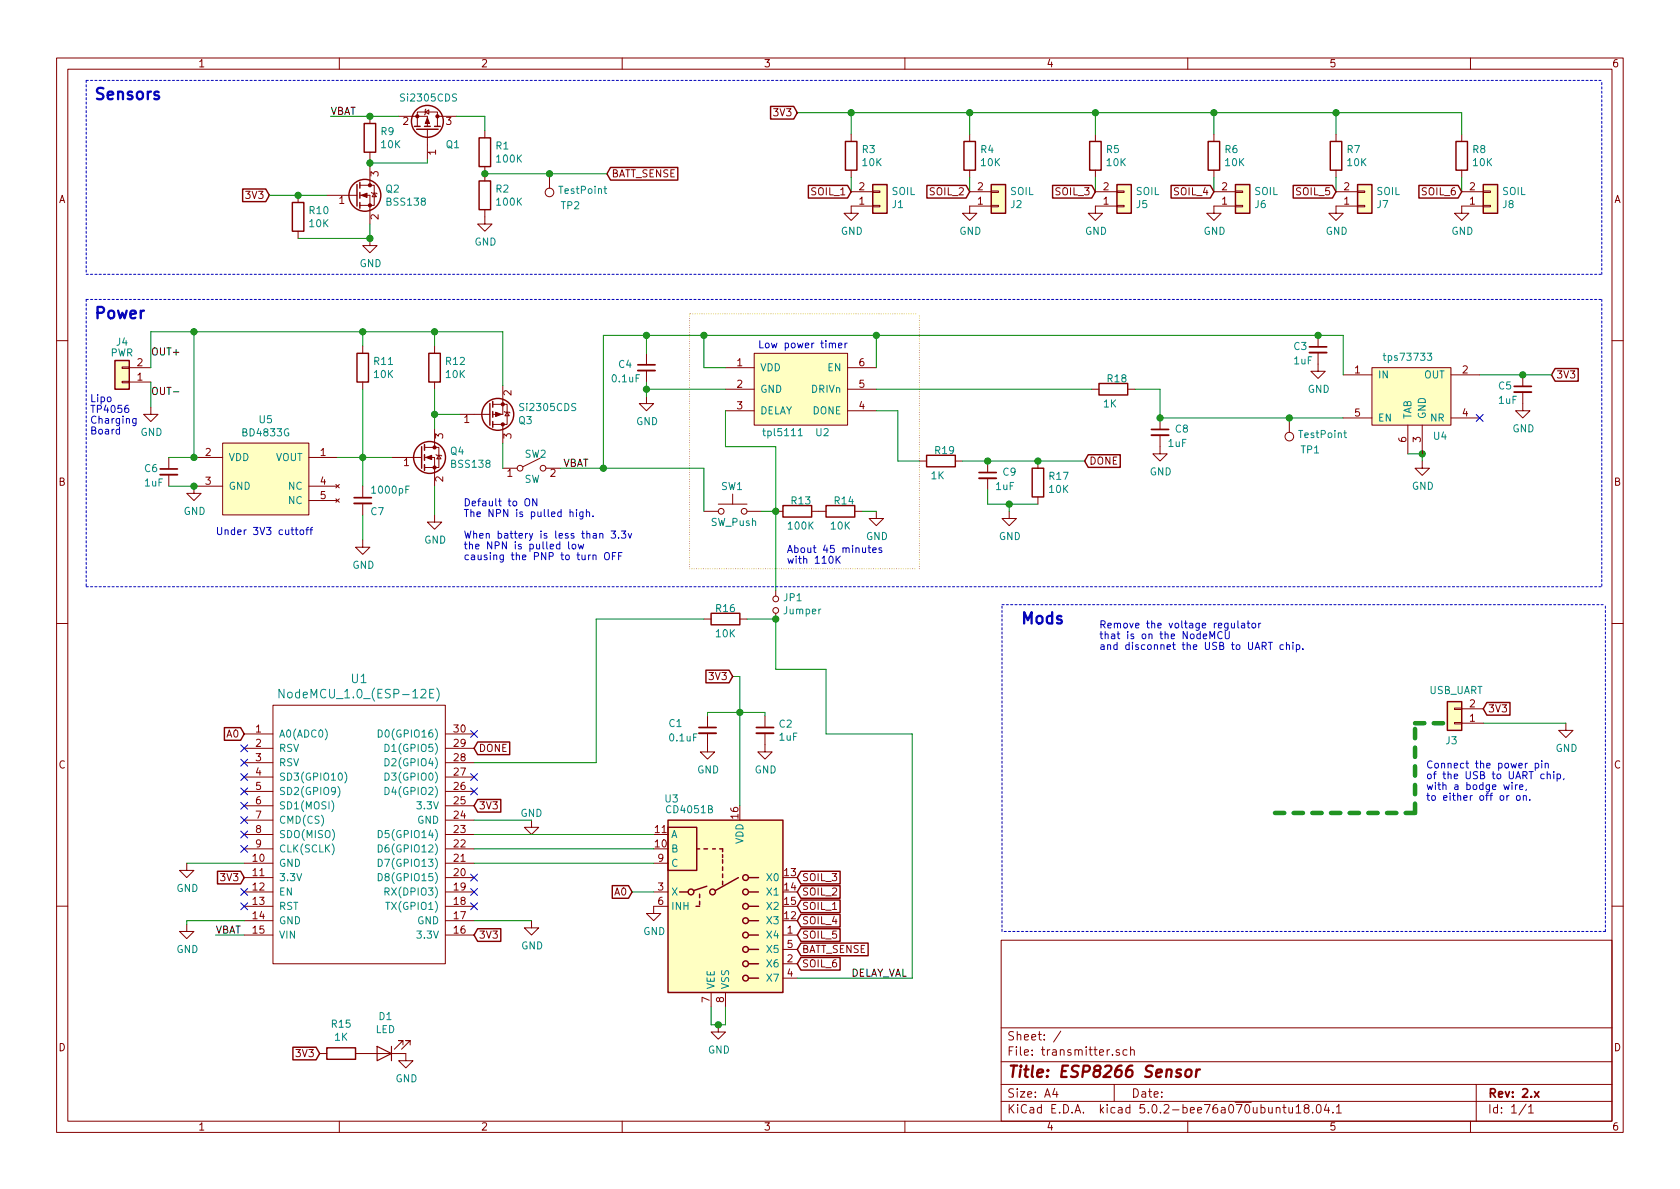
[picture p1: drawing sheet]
<svg xmlns="http://www.w3.org/2000/svg" width="297mm" height="210mm" viewBox="0 0 297 210" stroke-linecap="round" stroke-linejoin="round" font-family="sans-serif">
<g fill="none" stroke="#840000" stroke-width=".18">
<path d="M10 10.3h277v189.9h-277zM12 12.2h273v186.1h-273zM60 10.3v1.9M75.2 19.8l.6-.4v.8zM75.3 19.3l-.1 .1v.8l-.1 .1M110 10.3v1.9M160 10.3v1.9M210 10.3v1.9M260 10.3v1.9M52.7 34.5v1.3M57.8 34.5h5.3M63.6 34.5h1.8v5.1"/>
<path d="M63.6 32.8h1.8M65.4 32.8h.8v3.5h-2.6M65.4 20.6v1.2M65.4 26.9v1.3M65.4 29.5v3.3M65.7 34l.1 .2h.7l.2 .1M66.2 34.2l.3 .6h-.7zM70.5 20.6h5.1v1.7M75.6 22.9v5.3M77.3 20.6v-.8h-3.5v2.5M77.3 20.6v1.7M77.3 20.6h3.3"/>
<path d="M85.7 37.1v2.5h1.3l-1.3 1.3-1.2-1.3h1.2M85.7 23.1v1.3M85.7 29.5v2.5M97.2 30.7v2.6M150.5 23.7v1.3M150.5 30.1v1.3M150.5 33.9h3.8M154.3 33.8h1.3v.2h-1.3zM154.3 36.3h1.3v.3h-1.3zM154.3 36.4h-3.8v1.3h1.3l-1.3 1.3-1.3-1.3h1.3M171.4 33.9h3.9M171.4 23.7v1.3"/>
<path d="M171.4 30.1v1.3M175.3 33.8h1.2v.2h-1.2zM175.3 36.3h1.2v.3h-1.2zM175.3 36.4h-3.9v1.3h1.3l-1.3 1.3-1.2-1.3h1.2M193.7 33.9h3.8M193.7 23.7v1.3M193.7 30.1v1.3M197.5 33.8h1.3v.2h-1.3zM197.5 36.3h1.3v.3h-1.3zM197.5 36.4h-3.8v1.3h1.2l-1.2 1.3-1.3-1.3h1.3M214.6 33.9h3.8M214.6 23.7v1.3"/>
<path d="M214.6 30.1v1.3M218.4 33.8h1.3v.2h-1.3zM218.4 36.3h1.3v.3h-1.3zM218.4 36.4h-3.8v1.3h1.3l-1.3 1.3-1.2-1.3h1.2M236.2 33.9h3.8M236.2 23.7v1.3M236.2 30.1v1.3M240 33.8h1.3v.2h-1.3zM240 36.3h1.3v.3h-1.3zM240 36.4h-3.8v1.3h1.3l-1.3 1.3-1.3-1.3h1.3M258.4 33.9h3.9M258.4 23.7v1.3"/>
<path d="M258.4 30.1v1.3M262.3 33.8h1.2v.2h-1.2zM262.3 36.3h1.2v.3h-1.2zM262.3 36.4h-3.9v1.3h1.3l-1.3 1.3-1.2-1.3h1.2M52.7 40.9v1.3M65.4 42.2v1.2h1.3l-1.3 1.3-1.3-1.3h1.3M233 59.3v2M10 60.2h2M21.6 64.9h1.3v.2h-1.3zM21.6 67.4h1.3v.3h-1.3zM22.9 67.6h3.8M22.9 65h3.8"/>
<path d="M26.7 72v1.3h1.2l-1.2 1.2-1.3-1.2h1.3M39.4 78.4h15.2v12.7h-15.2zM64.1 61.2v1.3M64.1 67.6v1.2M75.1 79.1h1.7M76.8 79.1h.8v3.6h-2.5M76.8 61.2v1.3M76.8 67.6v1.2M76.8 75.8v3.3M81.3 73.3h5.3M87.1 71.5h2.6v3.6h-.8M87.1 75.1h1.8"/>
<path d="M88.9 68.2v5.1h-1.8M88.9 75.1v3.3M89.2 72.8l.1 .1h.7l.2 .1M89.7 72.9l.3 .6h-.7zM114.3 70.1v1.3h1.3l-1.3 1.2-1.3-1.2h1.3M114.3 62.5v2M114.3 65.5v2.1M128.3 65h5M128.3 68.8h5M128.3 72.6h5M133.3 62.5h16.6v12.7h-16.6zM149.9 65h5"/>
<path d="M149.9 68.8h5M149.9 72.6h5M193 68.8h1.3M199.4 68.8h1.3M205.1 77v3.3h1.3l-1.3 1.2-1.3-1.2h1.3M205.1 73.9v2M228 73.9v2.5M233 62.4v3.3h1.3l-1.3 1.2-1.2-1.2h1.2M237.5 66.3h5.1M237.5 73.9h5.1M242.6 65h13.9v10.2h-13.9zM248.9 75.2v5.1"/>
<path d="M251.5 75.2v5.1M256.5 66.3h5.1M256.5 73.9h5.1M269.2 69.3v3.3h1.3l-1.3 1.3-1.2-1.3h1.2M269.2 66.3v2M285 60.2h2M29.8 80.9v2M29.8 83.9v2.1M34.3 80.9h5.1M39.4 86h-5.1v1.2h1.3l-1.3 1.3-1.3-1.3h1.3M54.6 80.9h5.1M54.6 86h5.1"/>
<path d="M54.6 88.5h5.1M59.4 85.7l.6 .6M59.4 88.2l.6 .6M60 85.7l-.6 .6M60 88.2l-.6 .6M64.1 95.5v1.3h1.3l-1.3 1.2-1.2-1.2h1.2M64.1 86v2M64.1 89v2.1M69.2 80.9h5.3M75.1 80.9h1.7v5.1M76.8 91.1v1.2h1.3l-1.3 1.3-1.2-1.3h1.2M77.1 80.4l.1 .1h.8l.1 .1"/>
<path d="M77.6 80.5l.4 .6h-.8zM88.9 82.8h2.5M95.5 81l-3 1.5M96.5 82.8h2.6M124.5 90.4h2.5M127 89.1h5.1M129.5 87.4v1.7M132.1 90.4h2.5M137.2 90.4h1.2M143.5 90.4h2.5M151.1 90.4h1.3M154.9 90.4v1.3h1.3l-1.3 1.3-1.2-1.3h1.2"/>
<path d="M162.6 81.5h1.2M168.9 81.5h1.3M174.6 81.5v2.1M174.6 84.6v2M178.4 90.4v1.3h1.3l-1.3 1.3-1.2-1.3h1.2M183.5 81.5v1.3M183.5 87.9v1.2M251.5 81.5v1.3h1.2l-1.2 1.3-1.3-1.3h1.3M10 110.3h2M124.5 109.5h1.2M130.8 109.5h1.3M137.2 104.4v1"/>
<path d="M137.2 108.5v1M285 110.3h2M43.2 129.8h5.1M43.2 132.3h5.1M43.2 134.9h5.1M43.2 137.4h5.1M43.2 139.9h5.1M48.3 124.7h30.4v45.7h-30.4zM78.7 129.8h5.1M78.7 132.3h5.1M78.7 134.9h5.1M78.7 137.4h5.1"/>
<path d="M78.7 139.9h5.1M125.1 129.7v3.3h1.3l-1.3 1.2-1.3-1.2h1.3M125.1 126.6v2M135.3 129.7v3.3h1.2l-1.2 1.2-1.3-1.2h1.3M135.3 126.6v2M257.2 125.2h1.2v.3h-1.2zM257.2 127.8h1.2v.2h-1.2zM258.4 127.9h3.9M258.4 125.3h3.9M276.9 127.9v1.3h1.2l-1.2 1.2-1.3-1.2h1.3M33 152.6v1.3h1.3l-1.3 1.3-1.3-1.3h1.3M43.2 142.5h5.1"/>
<path d="M43.2 145h5.1M43.2 147.6h5.1M43.2 150.1h5.1M43.2 152.6h5.1M43.2 155.2h5.1M43.2 157.7h5.1M78.7 142.5h5.1M78.7 145h5.1M78.7 147.6h5.1M78.7 150.1h5.1M78.7 152.6h5.1M78.7 155.2h5.1"/>
<path d="M78.7 157.7h5.1M94 145v1.3h1.2l-1.2 1.3-1.3-1.3h1.3M115.6 152.6h2.5M115.6 157.7h2.5M10 160.2h2M33 163.4v1.3h1.3l-1.3 1.3-1.3-1.3h1.3M43.2 160.3h5.1M43.2 162.8h5.1M43.2 165.3h5.1M78.7 160.3h5.1M78.7 162.8h5.1M78.7 165.3h5.1"/>
<path d="M94 162.8v1.3h1.2l-1.2 1.2-1.3-1.2h1.3M118.1 160.3h-2.5v1.2h1.2l-1.2 1.3-1.3-1.3h1.3M125.7 175.5v2.5M128.3 175.5v2.5M138.4 165.3h2.6M138.4 170.4h2.6M138.4 173h2.6M138.4 167.9h2.6M177 166.3h108v32h-108zM285 160.2h2M56.5 186.3h1.3M60 198.3v1.9"/>
<path d="M62.9 186.3h8.9v1.3h1.2l-1.2 1.2-1.3-1.2h1.3M71.2 184.8v-.8h-.7h.7l-1.5 1.5M72.5 184.8v-.8h-.7h.7l-1.5 1.5M110 198.3v1.9M127 181.2v1.3h1.3l-1.3 1.3-1.3-1.3h1.3M160 198.3v1.9M177 194.8h108M177 191.8h108M177 187.8h108M177 181.8h108M186.5 192.5l-.4 1h1M186.8 193v1"/>
<path d="M187.6 182.3l-1.3 2M197 191.8v3M197.9 185.7a.37 .37 0 0 0-.6 .1l.1 .2 .5 .2 .1 .1-.2 .3-.5-.1M199.3 185.7l-.5-.1-.2 .3 .1 .6h.6M199.9 185.7h.1a.37 .37 0 0 1 .6 .1v.8M199.9 185.1v1.5M210 198.3v1.9M226.8 195.8h.6M227 195.3v1.3l.4 .2M227.9 195.8v.9l.4 .1 .2-.1M228.5 195.8v1M229.2 195.8l.4-.5v1.5"/>
<path d="M229.2 196.8h.8M230.9 196l-.2-.2-.1-.2 .3-.3h.3l.2 .3v.2l-.7 .2a.48 .48 0 0 0 0 .7l.2 .1 .5-.1a.48 .48 0 0 0-.2-.7M232.1 196.7v.1M232.9 195.5l.3-.2a.94 .94 0 0 1 0 1.5l-.4-.3-.1-.6zM234.5 195.2l-.3 1.1h.9M234.9 195.8v1M235.7 196.7v.1M236.3 195.8l.4-.5v1.5M236.3 196.8h.9M260 198.3v1.9M261 191.8v6.5M269.8 195.2l-1.2 2"/>
<path d="M270.3 195.8l.4-.5v1.5M270.3 196.8h.8"/>
<circle cx="97.2" cy="34" r=".76"/>
<circle cx="228" cy="77.2" r=".76"/>
<circle cx="91.9" cy="82.8" r=".51"/>
<circle cx="96" cy="82.8" r=".51"/>
<circle cx="127.5" cy="90.4" r=".51"/>
<circle cx="131.6" cy="90.4" r=".51"/>
<circle cx="137.2" cy="107.9" r=".51"/>
<circle cx="137.2" cy="105.9" r=".51"/>
</g>
<path d="M112.8 64.5h3M203.6 75.9h3M231.5 61.3h3.1M267.7 68.3h3.1M28.3 82.9h3.1M62.6 88h3.1M173.1 83.6h3M123.6 128.6h3M133.7 128.6h3.1M271.3 193l.8 1M272.1 193l-.8 1" fill="none" stroke="#840000" stroke-width=".3"/>
<path d="M208.8 189.2l-.5-.1-.2 .1-.1 .3 .3 .3 .4 .1 .1 .3-.1 .1-.2 .1-.6-.1M209.8 189.3a.54 .54 0 0 1 .5-.2 .54 .54 0 0 1 .4 .4l-.1 .6a.56 .56 0 0 1-.5 .4 .56 .56 0 0 1-.6-.4zM211.6 189.1l-.2 1.3M212.2 189.1a.55 .55 0 0 0-.7 .4" fill="none" stroke="#840000" stroke-width=".41"/>
<g fill="none" stroke="#008484" stroke-width=".18">
<path d="M106.8 33.4h.5M107 32.9v1.1l.3 .2M141.1 76.1l.4-.3v1.3M141.1 77.1h.8M237.6 76.5h.5M237.8 76.1v1.1l.3 .2M252.3 62.5h.8l-.4 .4 .4 .2v.5l-.2 .1-.6-.1M50.2 121.9v1.5l-.9-1.5v1.5M57.5 128.9a1.47 1.47 0 0 1 0 1.9M59.7 139.1a1.47 1.47 0 0 1 0 1.9M61 136.5a1.47 1.47 0 0 1 0 1.9M66.9 129.1a.64 .64 0 0 1 .7 .6 .64 .64 0 0 1-.7 .6z"/>
<path d="M68.1 139.2a.64 .64 0 0 1 .7 .7 .64 .64 0 0 1-.7 .6zM68.1 136.7a.64 .64 0 0 1 .7 .6 .64 .64 0 0 1-.7 .7zM68.1 134.2a.64 .64 0 0 1 .7 .6 .64 .64 0 0 1-.7 .6zM68.1 131.6a.64 .64 0 0 1 .7 .7 .64 .64 0 0 1-.7 .6zM76.7 121.9h-.7v1.5h.7M77.2 121.7a1.78 1.78 0 0 1 0 2.3M58.6 141.6a1.47 1.47 0 0 1 0 1.9M58.7 149.2a1.47 1.47 0 0 1 0 1.9M66.9 154.5a.64 .64 0 0 1 .7 .6 .64 .64 0 0 1-.7 .6zM66.9 151.9a.64 .64 0 0 1 .7 .7 .64 .64 0 0 1-.7 .6zM66.9 149.4a.64 .64 0 0 1 .7 .6 .64 .64 0 0 1-.7 .7zM66.9 146.9a.64 .64 0 0 1 .7 .6 .64 .64 0 0 1-.7 .6z"/>
<path d="M68.1 157.7l.7-.1v-.5l-.7-.1v1.3M68.2 159.6h.7"/>
</g>
<g fill="#ffffc2" stroke="#ffffc2" stroke-width=".18">
<path d="M118.1 145h20.3v30.5h-20.3z"/>
<path d="M154.3 32.6h2.5v5.1h-2.5z"/>
<path d="M175.3 32.6h2.5v5.1h-2.5z"/>
<path d="M197.5 32.6h2.5v5.1h-2.5z"/>
<path d="M218.4 32.6h2.6v5.1h-2.6z"/>
<path d="M240 32.6h2.6v5.1h-2.6z"/>
<path d="M262.3 32.6h2.5v5.1h-2.5z"/>
<path d="M255.9 124.1h2.5v5.1h-2.5z"/>
<path d="M20.3 63.7h2.6v5.1h-2.6z"/>
<path d="M133.3 62.5h16.6v12.7h-16.6z"/>
<path d="M242.6 65h13.9v10.2h-13.9z"/>
<path d="M39.4 78.4h15.2v12.7h-15.2z"/>
</g>
<g fill="none" stroke="#840000" stroke-width=".25">
<path d="M136.2 18.8h4.1l.7 1.1-.7 1.2h-4.1zM42.9 33.4h4.1l.6 1.1-.6 1.2h-4.1zM51.7 35.8h2v5.1h-2zM63.1 32.6v3.8M63.6 32.3v1M63.6 34v1M63.6 35.8v1M64.4 21.8h2v5.1h-2zM73.3 22.3h1M73.7 22.9h3.8M75.1 22.3h1M76.8 22.3h1.1"/>
<path d="M84.7 24.4h2v5.1h-2zM84.7 32h2v5.1h-2zM107.9 29.6h11.9v2.2h-11.9l-.6-1.1zM142.9 32.8h7l.6 1.1-.6 1.1h-7zM149.5 25h2v5.1h-2zM154.3 32.6h2.5v5.1h-2.5zM163.9 32.8h6.9l.6 1.1-.6 1.1h-6.9zM170.4 25h2.1v5.1h-2.1zM175.3 32.6h2.5v5.1h-2.5zM186.1 32.8h6.9l.7 1.1-.7 1.1h-6.9zM192.7 25h2v5.1h-2zM197.5 32.6h2.5v5.1h-2.5z"/>
<path d="M207.1 32.8h6.9l.6 1.1-.6 1.1h-6.9zM213.6 25h2v5.1h-2zM218.4 32.6h2.6v5.1h-2.6zM228.7 32.8h6.9l.6 1.1-.6 1.1h-6.9zM235.2 25h2v5.1h-2zM240 32.6h2.6v5.1h-2.6zM250.9 32.8h6.9l.6 1.1-.6 1.1h-6.9zM257.4 25h2.1v5.1h-2.1zM262.3 32.6h2.5v5.1h-2.5zM20.3 63.7h2.6v5.1h-2.6zM63.1 62.5h2.1v5.1h-2.1zM74.5 79v3.8"/>
<path d="M75.1 78.6v1M75.8 62.5h2.1v5.1h-2.1zM86.6 71.4v3.8M87.1 71v1M87.1 72.8v1M87.1 74.5v1.1M194.3 67.8h5.1v2h-5.1zM275 65.2h4v2.2h-4l-.7-1.1zM75.1 80.4v1M75.1 82.2v1M138.4 89.4h5.1v2h-5.1zM146 89.4h5.1v2h-5.1z"/>
<path d="M163.8 80.5h5.1v2h-5.1zM182.5 82.8h2v5.1h-2zM192.4 80.4h5.7v2.2h-5.7l-.6-1.1zM124.8 118.5h4.1l.6 1.1-.6 1.1h-4.1zM125.7 108.5h5.1v2h-5.1zM39.7 128.7h2.8l.7 1.1-.7 1.1h-2.8zM84.5 131.2h5.6v2.2h-5.6l-.7-1.1zM255.9 124.1h2.5v5.1h-2.5zM262.9 124.2h4.1v2.3h-4.1l-.6-1.2zM38.5 154.1h4l.7 1.1-.7 1.1h-4zM84.5 141.4h4v2.2h-4l-.7-1.1zM108.3 156.6h2.8l.7 1.1-.7 1.1h-2.8z"/>
<path d="M118.1 145h20.3v30.5h-20.3zM118.1 146.3h5.1v7.6h-5.1zM120.1 157.7h1.6M123.2 150.1h.5M123.7 158.1v.6M123.7 159.4v.6M124.5 150.1h.6M125 156.7l-2.3 .8M126 150.1h.5M127.3 150.1h.5v.5M127.8 151.1v.5M127.8 152v.6"/>
<path d="M127.8 153.3v.6M127.8 154.6v.6M127.8 155.8v.7M130.6 155.2l-4.1 2.3M132.3 157.7h1.8M132.3 155.2h1.8M141.6 159.2h6.9v2.2h-6.9l-.6-1.1zM141.6 156.6h6.9v2.2h-6.9l-.6-1.1zM141.6 154.1h6.9v2.2h-6.9l-.6-1.1zM84.5 164.2h4v2.3h-4l-.7-1.2zM123.1 160.3h.6M132.3 160.3h1.8"/>
<path d="M132.3 173h1.8M132.3 170.4h1.8M132.3 167.9h1.8M132.3 165.3h1.8M132.3 162.8h1.8M141.6 166.8h11.9v2.2h-11.9l-.6-1.1zM141.6 161.7h6.9v2.2h-6.9l-.6-1.1zM141.6 164.2h6.9v2.3h-6.9l-.6-1.2zM141.6 169.3h6.9v2.2h-6.9l-.6-1.1zM51.8 185.2h4.1l.6 1.1-.6 1.1h-4.1zM57.8 185.3h5.1v2h-5.1z"/>
<circle cx="64.5" cy="34.5" r="2.82"/>
<circle cx="75.6" cy="21.5" r="2.82"/>
<circle cx="88" cy="73.3" r="2.82"/>
<circle cx="75.9" cy="80.9" r="2.82"/>
<circle cx="122.2" cy="157.7" r=".51"/>
<circle cx="126" cy="157.7" r=".51"/>
<circle cx="131.8" cy="157.7" r=".51"/>
<circle cx="131.8" cy="155.2" r=".51"/>
<circle cx="131.8" cy="160.3" r=".51"/>
<circle cx="131.8" cy="173" r=".51"/>
<circle cx="131.8" cy="165.3" r=".51"/>
<circle cx="131.8" cy="167.9" r=".51"/>
<circle cx="131.8" cy="170.4" r=".51"/>
<circle cx="131.8" cy="162.8" r=".51"/>
</g>
<g fill="none" stroke="#008400" stroke-width=".18">
<path d="M141 19.9h117.4v3.8M150.5 19.9v3.8M171.4 19.9v3.8M193.7 19.9v3.8M214.6 19.9v3.8M236.2 19.9v3.8M47.6 34.5h10.2M58.4 20.6h12.1M65.4 39.6v2.6h-12.7M65.4 28.2v1.3M75.6 28.2v.6h-10.2M80.6 20.6h5.1v2.5"/>
<path d="M85.7 30.7h21.6M150.5 31.4v2.5M171.4 31.4v2.5M193.7 31.4v2.5M214.6 31.4v2.5M236.2 31.4v2.5M258.4 31.4v2.5M34.3 58.7v22.2h-4.5M64.1 58.7v2.5M76.8 58.7v2.5M114.3 59.3v3.2M124.5 59.3v5.7h3.8"/>
<path d="M154.9 59.3v5.7M26.7 65v-6.3h62.2v9.5M26.7 67.6v4.4M64.1 68.8v17.2M76.8 68.8v7M76.8 73.3h4.5M88.9 78.4v4.4M114.3 67.6v2.5M114.3 68.8h14M128.3 72.6v6.4h8.9v25.4M154.9 68.8h38.1M154.9 72.6h3.8v8.9h3.9"/>
<path d="M200.7 68.8h4.4v5.1h32.4M237.5 66.3v-7h-130.8v23.5M261.6 66.3h12.7M29.8 86h4.5M59.7 80.9h9.5M64.1 91.1v4.4M76.8 86v5.1M99.1 82.8h25.4v7.6M134.6 90.4h2.6M152.4 90.4h2.5M170.2 81.5h21.6M174.6 86.6v2.5h8.9"/>
<path d="M178.4 89.1v1.3M248.9 80.3h2.6v1.2M124.5 109.5h-19.1v25.4h-21.6M129.5 119.6h1.3v22.9M132.1 109.5h5.1v8.9h8.8v11.4h15.3v43.2h-20.3M125.1 126.6v-.6h10.2v.6M262.3 127.9h14.6M33 152.6h10.2M83.8 152.6h31.8M83.8 145h10.2M83.8 147.6h31.8M83.8 150.1h31.8"/>
<path d="M111.8 157.7h3.8M38.1 165.3h5.1M43.2 162.8h-10.2v.6M83.8 162.8h10.2M125.7 178v3.2h2.6v-3.2"/>
</g>
<g fill="#008400" stroke="#008400" stroke-width=".25">
<circle cx="127" cy="181.2" r=".51"/>
<circle cx="130.8" cy="126" r=".51"/>
<circle cx="150.5" cy="19.9" r=".51"/>
<circle cx="171.5" cy="19.9" r=".51"/>
<circle cx="193.7" cy="19.9" r=".51"/>
<circle cx="214.6" cy="19.9" r=".51"/>
<circle cx="236.2" cy="19.9" r=".51"/>
<circle cx="76.8" cy="58.7" r=".51"/>
<circle cx="76.8" cy="73.3" r=".51"/>
<circle cx="114.3" cy="68.8" r=".51"/>
<circle cx="114.3" cy="59.3" r=".51"/>
<circle cx="124.5" cy="59.3" r=".51"/>
<circle cx="251.5" cy="80.3" r=".51"/>
<circle cx="269.2" cy="66.3" r=".51"/>
<circle cx="233" cy="59.3" r=".51"/>
<circle cx="34.3" cy="58.7" r=".51"/>
<circle cx="34.3" cy="80.9" r=".51"/>
<circle cx="34.3" cy="86" r=".51"/>
<circle cx="64.1" cy="80.9" r=".51"/>
<circle cx="64.1" cy="58.7" r=".51"/>
<circle cx="65.4" cy="42.2" r=".51"/>
<circle cx="65.4" cy="20.6" r=".51"/>
<circle cx="65.4" cy="28.8" r=".51"/>
<circle cx="52.7" cy="34.5" r=".51"/>
<circle cx="85.7" cy="30.7" r=".51"/>
<circle cx="106.7" cy="82.8" r=".51"/>
<circle cx="137.2" cy="109.5" r=".51"/>
<circle cx="228" cy="73.9" r=".51"/>
<circle cx="137.2" cy="90.4" r=".51"/>
<circle cx="154.9" cy="59.3" r=".51"/>
<circle cx="205.1" cy="73.9" r=".51"/>
<circle cx="174.6" cy="81.5" r=".51"/>
<circle cx="183.5" cy="81.5" r=".51"/>
<circle cx="178.4" cy="89.1" r=".51"/>
<circle cx="97.2" cy="30.7" r=".51"/>
</g>
<g fill="none" stroke="#000084" stroke-width=".18">
<path d="M261 73.3l1.2 1.2M262.2 73.3l-1.2 1.2M42.6 131.7l1.2 1.2M42.6 134.3l1.2 1.2M42.6 136.8l1.2 1.2M42.6 139.3l1.2 1.3M43.8 131.7l-1.2 1.2M43.8 134.3l-1.2 1.2M43.8 136.8l-1.2 1.2M43.8 139.3l-1.2 1.3M83.2 136.8l1.2 1.2M83.2 139.3l1.2 1.3"/>
<path d="M83.2 129.2l1.2 1.2M84.4 136.8l-1.2 1.2M84.4 139.3l-1.2 1.3M84.4 129.2l-1.2 1.2M42.6 141.9l1.2 1.2M42.6 144.4l1.2 1.2M42.6 147l1.2 1.2M42.6 149.5l1.2 1.2M42.6 157.1l1.2 1.2M42.6 159.7l1.2 1.2M43.8 141.9l-1.2 1.2M43.8 144.4l-1.2 1.2"/>
<path d="M43.8 147l-1.2 1.2M43.8 149.5l-1.2 1.2M43.8 157.1l-1.2 1.2M43.8 159.7l-1.2 1.2M83.2 154.6l1.2 1.2M83.2 157.1l1.2 1.2M83.2 159.7l1.2 1.2M84.4 154.6l-1.2 1.2M84.4 157.1l-1.2 1.2M84.4 159.7l-1.2 1.2"/>
</g>
<path d="M112.8 65.5h3M203.6 77h3M231.5 62.4h3.1M267.7 69.3h3.1M28.3 83.9h3.1M62.6 89h3.1M173.1 84.6h3M123.6 129.7h3M133.7 129.7h3.1" fill="none" stroke="#840000" stroke-width=".33"/>
<g fill="none" stroke="#0000c2" stroke-width=".18">
<path d="M21.1 76l-.3-.1-.3 .2 .2 .6h.4M21.1 75.5v1.3M22.7 71.7l-.5 .1-.2 .4 .1 .6 .2 .1h.4l.1-.2-.1-.5h-.4l-.3 .2M24.1 74v1l-.3 .3-.3-.1M24.1 74.1l-.4-.1-.3 .2 .2 .6h.5M147.2 60.9l.1-.2h.4v.8M148.3 61.1l.6-.1-.1-.3h-.4l-.1 .2v.6h.5M149.4 60.7v.8M149.8 60.7l-.4 .2M52.2 93.7h.5M52.4 93.3v1.1l.3 .1M53.2 93.7h.3l.1 .1v.7h-.3l-.3-.2z"/>
<path d="M54.1 93.7h.5M54.6 93.3l-.3 .1v1.1M54.8 93.7h.5M55.3 93.3l-.3 .1v1.1M92.9 88.4a.45 .45 0 0 1 .7 0 .88 .88 0 0 1-.3 1.1l-.3-.1a1.07 1.07 0 0 1-.1-1zM94.9 88.2v1.3l-.7-1.3v1.3M100.5 95.8v1.1l.2 .2M100.8 90.6l.2-.1 .3 .1v.8M101.3 96.3l.3-.1 .2 .2-.1 .6-.3 .1-.3-.3zM101.9 90.1v.1M101.9 90.5v.9M102.2 96.2l.3 .9 .2-.6 .3 .6 .2-.9"/>
<path d="M103.1 90.5l-.1 1.2-.2 .1-.3-.1M103.1 90.6l-.4-.1-.2 .2 .1 .6h.5M103.7 90.6l.2-.1 .3 .1v.8M103.7 90.1v1.3M104.9 91.2v.2M104.9 98.3l.1-.2 .3 .1 .1 .8M106 94.5l.2-.2 .3 .1 .1 .8M107 97.9l.2-.2a.45 .45 0 0 1 .5 .4v.4l-.1 .4h-.5a.92 .92 0 0 1-.1-1zM108.1 93.9h.7l-.4 .5 .4 .1v.4l-.2 .3-.5-.2M108.3 98.3h.4M108.9 97.7h-.6v1.3M109.4 95v.2"/>
<path d="M109.4 98.3h.4M109.9 93.9h.7l-.4 .5 .4 .1v.5l-.2 .2-.5-.2M110 97.7h-.6v1.3M111.1 94.3l.3 .9 .3-.9M147.8 98.3v1.3M148 98.9l.6 .7M148.6 98.3l-.8 .8M153.5 96.9h.4M153.6 96.4v1.1l.3 .2M154.3 97.3l.6-.1v-.3h-.4l-.2 .1 .1 .7h.5M155.9 96.9h-.3l-.2 .1v.2l.5 .2v.3h-.5M213.9 112.9v-1.2l.4 .9 .5-.9v1.2"/>
<path d="M216.1 111.8a.6 .6 0 0 0-.8 .4 .6 .6 0 0 0 .5 .7l.3-.1M216.6 111.7v1l.3 .2h.3l.1-.2v-1M217.7 110.2l.1 .8h.3l.2-.1M218.3 110.2v.8M218.9 109.8v1.1l.1 .1M219.5 110.3h.5l.1 .7M220.1 110.5l-.4 .1-.2 .1v.3h.6M220.5 110.2h.5M220.7 109.8v1.1l.3 .1M221.5 110.3l.3-.1 .2 .2-.1 .6h-.3l-.3-.2zM222.6 110.2v.8M222.9 110.2l-.3 .2"/>
<path d="M224.3 113.6h.7M224.6 113.6v1.3M226.9 114.1l-.4-.1-.2 .2 .1 .6h.5M227.5 114.1l.1-.1 .3 .1 .1 .8M227.5 113.6v1.3M228.6 113.6v.1M228.6 114v.9M229.2 114.1l.4-.1 .2 .2-.1 .6h-.5M229.2 114v1.3M230.4 114.7v.2M265.9 138.8l.2 .8 .3-.6 .2 .6 .3-.8M267.3 138.8v.8"/>
<path d="M267.9 138.8v.8M268.3 138.8l-.4 .2M268.7 139.2l.6-.1-.1-.3h-.3l-.2 .2v.6h.5M269.9 139.6l-.2 .2M271.4 135h.4l.3 .2-.2 .6h-.5M271.4 135v1.2M272.6 134.5v.2M272.6 135v.8M273 136.9h-.3l-.3 .2 .1 .6h.5M273.2 135.1l.2-.1h.3l.1 .8M273.2 135v.8M273.6 137l.2-.1h.2l.1 .8"/>
<path d="M273.6 136.4v1.3M274.7 136.4v.2M274.7 136.9v.8M275.3 136.9h.4l.2 .2-.1 .6h-.5M275.3 136.9v1.2M276.5 137.7l-.1 .2M266.8 140.7l-.4 .2M268.2 140.8l.2-.1h.3l.1 .2-.1 .6h-.3l-.2-.1zM269.3 140.8l.2-.1h.3l.1 .8M269.3 140.7v.8M270.5 141.4v.1"/>
</g>
<path d="M250.2 127.9h6.3M225.4 143.8h24.8M250.2 143.8v-15.9" fill="none" stroke="#00c200" stroke-width=".79" stroke-dasharray="1.7 1.7"/>
<path d="M15.2 14.2v34.3M15.2 14.2h268M15.2 53v50.8M15.2 53h268M15.2 48.5h268M283.2 48.5v-34.3M283.2 53v50.8M15.2 103.8h268M177.2 106.9h106.6M177.2 164.7v-57.8M283.8 164.7v-57.8M283.8 164.7h-106.6" fill="none" stroke="#0000c2" stroke-width=".18" stroke-dasharray=".4 .4"/>
<path d="M30.7 69.3h.9" fill="none" stroke="#000" stroke-width=".18"/>
<g fill="#840000" stroke="#840000" stroke-width=".18">
<path d="M87.6 72.9l1 .4-1 .4z"/>
<path d="M75.3 80.9l1-.4v.8z"/>
<path d="M75.6 20.8l.3 1h-.7z"/>
<path d="M63.9 34.5l1-.3v.7z"/>
<circle cx="88.9" cy="71.5" r=".28"/>
<circle cx="88.9" cy="75.1" r=".28"/>
<circle cx="76.8" cy="82.7" r=".28"/>
<circle cx="76.8" cy="79.1" r=".28"/>
<circle cx="73.8" cy="20.6" r=".28"/>
<circle cx="77.3" cy="20.6" r=".28"/>
<circle cx="65.4" cy="36.3" r=".28"/>
<circle cx="65.4" cy="32.8" r=".28"/>
</g>
<path d="M121.9 55.5v45.1M161.9 55.5h-40M121.9 100.6h40M162.6 100.6v-45.1" fill="none" stroke="#c2c200" stroke-width=".18" stroke-dasharray="0 .4"/>
<path d="M66.7 185l2.5 1.3-2.5 1.3zM69.2 185v2.6" fill="none" stroke="#840000" stroke-width=".2"/>
<g font-size="2.8" fill="#0000c2">
<text x="16.5" y="17.6">Sensors</text>
<text x="16.5" y="56.4">Power</text>
<text x="180.3" y="110.4">Mods</text>
</g>
<text font-size="2.8" fill="#840000" x="178" y="190.5">Title: ESP8266 Sensor</text>
<g font-size="2.1" fill="#008484">
<text x="50.7" y="123.5">NodeMCU_1.0_(ESP-12E)</text>
<text x="62.2" y="120.8">U1</text>
</g>
<g font-size="2.1" fill="#840000">
<text x="178" y="184">Sheet: /</text>
<text x="178" y="186.7">File: transmitter.sch</text>
<text x="178" y="196.9">KiCad E.D.A. kicad 5.0.2-bee76a070ubuntu18.04.1</text>
<text x="178" y="194.1">Size: A4</text>
<text x="200" y="194.1">Date:</text>
<text x="263" y="194.1">Rev: 2.x</text>
<text x="263" y="196.9">Id: 1/1</text>
</g>
<g font-size="1.8" fill="#840000">
<text x="35" y="11.9">1</text>
<text x="85" y="11.9">2</text>
<text x="135" y="11.9">3</text>
<text x="185" y="11.9">4</text>
<text x="235" y="11.9">5</text>
<text x="285" y="11.9">6</text>
<text x="71.3" y="22.1">2</text>
<text x="78.9" y="22.1">3</text>
<text x="137" y="20.6">3V3</text>
<text x="77.1" y="27.4" transform="rotate(-90 77.1 27.4)">1</text>
<text x="10.4" y="35.9">A</text>
<text x="43.7" y="35.2">3V3</text>
<text x="66.9" y="31.2" transform="rotate(-90 66.9 31.2)">3</text>
<text x="108.1" y="31.4">BATT_SENSE</text>
<text x="143.6" y="34.5">SOIL_1</text>
<text x="151.9" y="33.6">2</text>
<text x="164.6" y="34.5">SOIL_2</text>
<text x="172.9" y="33.6">2</text>
<text x="186.8" y="34.5">SOIL_3</text>
<text x="195.1" y="33.6">2</text>
<text x="207.7" y="34.5">SOIL_4</text>
<text x="216.1" y="33.6">2</text>
<text x="229.3" y="34.5">SOIL_5</text>
<text x="237.6" y="33.6">2</text>
<text x="251.6" y="34.5">SOIL_6</text>
<text x="259.9" y="33.6">2</text>
<text x="285.4" y="35.9">A</text>
<text x="60" y="36.1">1</text>
<text x="66.9" y="38.8" transform="rotate(-90 66.9 38.8)">2</text>
<text x="151.9" y="36.2">1</text>
<text x="172.9" y="36.2">1</text>
<text x="195.1" y="36.2">1</text>
<text x="216.1" y="36.2">1</text>
<text x="237.6" y="36.2">1</text>
<text x="259.9" y="36.2">1</text>
<text x="24.3" y="64.8">2</text>
<text x="130.3" y="64.8">1</text>
<text x="151.9" y="64.8">6</text>
<text x="24.3" y="67.3">1</text>
<text x="90.4" y="69.9" transform="rotate(-90 90.4 69.9)">2</text>
<text x="130.3" y="68.6">2</text>
<text x="151.9" y="68.6">5</text>
<text x="239.5" y="66">1</text>
<text x="258.6" y="66">2</text>
<text x="275.1" y="66.9">3V3</text>
<text x="78.4" y="77.6" transform="rotate(-90 78.4 77.6)">3</text>
<text x="82.1" y="74.8">1</text>
<text x="90.4" y="77.6" transform="rotate(-90 90.4 77.6)">3</text>
<text x="130.3" y="72.4">3</text>
<text x="151.9" y="72.4">4</text>
<text x="239.5" y="73.7">5</text>
<text x="258.6" y="73.7">4</text>
<text x="36.3" y="80.6">2</text>
<text x="56.7" y="80.6">1</text>
<text x="71.4" y="82.4">1</text>
<text x="192.6" y="82.2">DONE</text>
<text x="248.7" y="78.2" transform="rotate(-90 248.7 78.2)">6</text>
<text x="251.2" y="78.2" transform="rotate(-90 251.2 78.2)">3</text>
<text x="10.4" y="85.9">B</text>
<text x="36.3" y="85.7">3</text>
<text x="56.7" y="85.7">4</text>
<text x="56.7" y="88.3">5</text>
<text x="78.4" y="85.2" transform="rotate(-90 78.4 85.2)">2</text>
<text x="89.7" y="84.3">1</text>
<text x="97.3" y="84.3">2</text>
<text x="285.4" y="85.9">B</text>
<text x="125.6" y="120.3">3V3</text>
<text x="259.9" y="125.1">2</text>
<text x="263" y="126">3V3</text>
<text x="40.1" y="130.4">A0</text>
<text x="45.2" y="129.5">1</text>
<text x="80.3" y="129.5">30</text>
<text x="259.9" y="127.6">1</text>
<text x="10.4" y="135.9">C</text>
<text x="45.2" y="132.1">2</text>
<text x="45.2" y="134.6">3</text>
<text x="45.2" y="137.2">4</text>
<text x="80.3" y="137.2">27</text>
<text x="80.3" y="134.6">28</text>
<text x="80.3" y="132.1">29</text>
<text x="84.6" y="133">DONE</text>
<text x="285.4" y="135.9">C</text>
<text x="45.2" y="139.7">5</text>
<text x="45.2" y="142.2">6</text>
<text x="80.3" y="142.2">25</text>
<text x="80.3" y="139.7">26</text>
<text x="84.6" y="143.1">3V3</text>
<text x="45.2" y="144.8">7</text>
<text x="45.2" y="147.3">8</text>
<text x="45.2" y="149.9">9</text>
<text x="80.3" y="149.9">22</text>
<text x="80.3" y="147.3">23</text>
<text x="80.3" y="144.8">24</text>
<text x="115.9" y="149.9">10</text>
<text x="115.9" y="147.3">11</text>
<text x="130.6" y="144.7" transform="rotate(-90 130.6 144.7)">16</text>
<text x="39.2" y="155.8">3V3</text>
<text x="44.8" y="152.4">10</text>
<text x="44.8" y="154.9">11</text>
<text x="80.3" y="154.9">20</text>
<text x="80.3" y="152.4">21</text>
<text x="116.4" y="152.4">9</text>
<text x="138.7" y="154.9">13</text>
<text x="141.8" y="155.8">SOIL_3</text>
<text x="44.8" y="157.5">12</text>
<text x="44.8" y="160">13</text>
<text x="80.3" y="160">18</text>
<text x="80.3" y="157.5">19</text>
<text x="108.7" y="158.4">A0</text>
<text x="116.4" y="157.5">3</text>
<text x="116.4" y="160">6</text>
<text x="138.7" y="157.5">14</text>
<text x="138.7" y="160">15</text>
<text x="141.8" y="160.9">SOIL_1</text>
<text x="141.8" y="158.4">SOIL_2</text>
<text x="44.8" y="162.6">14</text>
<text x="44.8" y="165.1">15</text>
<text x="80.3" y="165.1">16</text>
<text x="80.3" y="162.6">17</text>
<text x="84.6" y="166">3V3</text>
<text x="138.7" y="162.6">12</text>
<text x="139.2" y="165.1">1</text>
<text x="139.2" y="167.6">5</text>
<text x="141.8" y="163.4">SOIL_4</text>
<text x="141.8" y="166">SOIL_5</text>
<text x="139.2" y="170.2">2</text>
<text x="139.2" y="172.7">4</text>
<text x="141.8" y="168.5">BATT_SENSE</text>
<text x="141.8" y="171.1">SOIL_6</text>
<text x="125.5" y="177.3" transform="rotate(-90 125.5 177.3)">7</text>
<text x="128" y="177.3" transform="rotate(-90 128 177.3)">8</text>
<text x="10.4" y="185.9">D</text>
<text x="285.4" y="185.9">D</text>
<text x="52.6" y="186.9">3V3</text>
<text x="35" y="199.9">1</text>
<text x="85" y="199.9">2</text>
<text x="135" y="199.9">3</text>
<text x="185" y="199.9">4</text>
<text x="235" y="199.9">5</text>
<text x="285" y="199.9">6</text>
</g>
<g font-size="1.8" fill="#008484">
<text x="71.1" y="18">Si2305CDS</text>
<text x="67.4" y="23.9">R9</text>
<text x="67.5" y="26.2">10K</text>
<text x="78.9" y="26.2">Q1</text>
<text x="87.7" y="26.4">R1</text>
<text x="87.9" y="28.7">100K</text>
<text x="152.5" y="27.1">R3</text>
<text x="152.6" y="29.4">10K</text>
<text x="173.4" y="27.1">R4</text>
<text x="173.5" y="29.4">10K</text>
<text x="195.7" y="27.1">R5</text>
<text x="195.7" y="29.4">10K</text>
<text x="216.6" y="27.1">R6</text>
<text x="216.7" y="29.4">10K</text>
<text x="238.2" y="27.1">R7</text>
<text x="238.3" y="29.4">10K</text>
<text x="260.4" y="27.1">R8</text>
<text x="260.5" y="29.4">10K</text>
<text x="68.2" y="34.1">Q2</text>
<text x="87.7" y="34.1">R2</text>
<text x="99" y="34.3">TestPoint</text>
<text x="157.7" y="34.5">SOIL</text>
<text x="178.6" y="34.5">SOIL</text>
<text x="200.9" y="34.5">SOIL</text>
<text x="221.8" y="34.5">SOIL</text>
<text x="243.4" y="34.5">SOIL</text>
<text x="265.6" y="34.5">SOIL</text>
<text x="54.8" y="37.9">R10</text>
<text x="54.8" y="40.2">10K</text>
<text x="68.5" y="36.4">BSS138</text>
<text x="87.9" y="36.4">100K</text>
<text x="99.2" y="37">TP2</text>
<text x="148.7" y="41.5">GND</text>
<text x="157.8" y="36.8">J1</text>
<text x="169.6" y="41.5">GND</text>
<text x="178.7" y="36.8">J2</text>
<text x="191.8" y="41.5">GND</text>
<text x="201" y="36.8">J5</text>
<text x="212.8" y="41.5">GND</text>
<text x="221.9" y="36.8">J6</text>
<text x="234.4" y="41.5">GND</text>
<text x="243.5" y="36.8">J7</text>
<text x="256.6" y="41.5">GND</text>
<text x="265.7" y="36.8">J8</text>
<text x="63.6" y="47.2">GND</text>
<text x="83.9" y="43.4">GND</text>
<text x="19.5" y="63">PWR</text>
<text x="20.6" y="61.1">J4</text>
<text x="66.2" y="64.5">R11</text>
<text x="78.9" y="64.5">R12</text>
<text x="109.4" y="65.1">C4</text>
<text x="134.4" y="65.7">VDD</text>
<text x="146.4" y="65.7">EN</text>
<text x="228.8" y="61.9">C3</text>
<text x="228.8" y="64.4">1uF</text>
<text x="245.1" y="63.8">tps73733</text>
<text x="66.2" y="66.8">10K</text>
<text x="78.9" y="66.8">10K</text>
<text x="108.3" y="67.6">0.1uF</text>
<text x="134.4" y="69.5">GND</text>
<text x="143.5" y="69.5">DRIVn</text>
<text x="195.9" y="67.6">R18</text>
<text x="231.2" y="69.5">GND</text>
<text x="243.6" y="66.9">IN</text>
<text x="251.8" y="66.9">OUT</text>
<text x="265" y="68.9">C5</text>
<text x="265" y="71.4">1uF</text>
<text x="24.8" y="77.1">GND</text>
<text x="43.1" y="77.2">BD4833G</text>
<text x="45.9" y="74.8">U5</text>
<text x="91.7" y="75">Q3</text>
<text x="92.2" y="72.7">Si2305CDS</text>
<text x="112.5" y="75.2">GND</text>
<text x="134.4" y="73.3">DELAY</text>
<text x="135.4" y="77.1">tpl5111</text>
<text x="143.7" y="73.3">DONE</text>
<text x="144.3" y="77.1">U2</text>
<text x="195.1" y="72.1">1K</text>
<text x="207.8" y="76.5">C8</text>
<text x="229.8" y="77.5">TestPoint</text>
<text x="243.6" y="74.5">EN</text>
<text x="249.6" y="74.2" transform="rotate(-90 249.6 74.2)">TAB</text>
<text x="252.1" y="74.2" transform="rotate(-90 252.1 74.2)">GND</text>
<text x="253" y="74.5">NR</text>
<text x="253.5" y="77.8">U4</text>
<text x="267.4" y="76.4">GND</text>
<text x="25.6" y="83.5">C6</text>
<text x="40.4" y="81.5">VDD</text>
<text x="48.7" y="81.5">VOUT</text>
<text x="79.7" y="80.4">Q4</text>
<text x="80" y="82.7">BSS138</text>
<text x="92.8" y="80.9">SW2</text>
<text x="165.4" y="80.3">R19</text>
<text x="206.6" y="79">1uF</text>
<text x="230" y="80.2">TP1</text>
<text x="25.6" y="86">1uF</text>
<text x="40.4" y="86.6">GND</text>
<text x="51" y="86.6">NC</text>
<text x="51" y="89.1">NC</text>
<text x="66" y="87.3">1000pF</text>
<text x="92.7" y="85.4">SW</text>
<text x="127.5" y="86.7">SW1</text>
<text x="140" y="89.2">R13</text>
<text x="147.6" y="89.2">R14</text>
<text x="164.7" y="84.8">1K</text>
<text x="176.1" y="86.7">1uF</text>
<text x="177.4" y="84.1">C9</text>
<text x="185.6" y="84.9">R17</text>
<text x="185.6" y="87.2">10K</text>
<text x="203.3" y="84.1">GND</text>
<text x="249.6" y="86.6">GND</text>
<text x="32.5" y="91.1">GND</text>
<text x="65.6" y="91.1">C7</text>
<text x="125.7" y="93">SW_Push</text>
<text x="139.5" y="93.6">100K</text>
<text x="147" y="93.6">10K</text>
<text x="153.1" y="95.5">GND</text>
<text x="176.6" y="95.5">GND</text>
<text x="62.3" y="100.6">GND</text>
<text x="75" y="96.1">GND</text>
<text x="138.6" y="106.3">JP1</text>
<text x="126.6" y="108.2">R16</text>
<text x="126.6" y="112.7">10K</text>
<text x="138.7" y="108.6">Jumper</text>
<text x="252.7" y="122.7">USB_UART</text>
<text x="49.3" y="130.4">A0(ADC0)</text>
<text x="67.9" y="130.4">D0(GPIO16)</text>
<text x="118.3" y="128.6">C1</text>
<text x="118.5" y="131.1">0.1uF</text>
<text x="137.8" y="128.7">C2</text>
<text x="137.8" y="131">1uF</text>
<text x="255.7" y="131.6">J3</text>
<text x="49.3" y="133">RSV</text>
<text x="49.3" y="135.5">RSV</text>
<text x="68.9" y="135.5">D2(GPIO4)</text>
<text x="68.9" y="133">D1(GPIO5)</text>
<text x="123.3" y="136.8">GND</text>
<text x="133.4" y="136.8">GND</text>
<text x="275" y="133">GND</text>
<text x="49.3" y="138">SD3(GPIO10)</text>
<text x="49.3" y="140.6">SD2(GPIO9)</text>
<text x="49.3" y="143.1">SD1(MOSI)</text>
<text x="68.9" y="140.6">D4(GPIO2)</text>
<text x="68.9" y="138">D3(GPIO0)</text>
<text x="74.1" y="143.1">3.3V</text>
<text x="117.6" y="141.9">U3</text>
<text x="118" y="143.8">CD4051B</text>
<text x="49.3" y="145.7">CMD(CS)</text>
<text x="49.3" y="148.2">SDO(MISO)</text>
<text x="67.9" y="148.2">D5(GPIO14)</text>
<text x="73.8" y="145.7">GND</text>
<text x="92" y="144.4">GND</text>
<text x="118.6" y="148.2">A</text>
<text x="131.4" y="149.3" transform="rotate(-90 131.4 149.3)">VDD</text>
<text x="49.3" y="150.7">CLK(SCLK)</text>
<text x="49.3" y="153.3">GND</text>
<text x="49.3" y="155.8">3.3V</text>
<text x="67.9" y="155.8">D8(GPIO15)</text>
<text x="67.9" y="153.3">D7(GPIO13)</text>
<text x="67.9" y="150.7">D6(GPIO12)</text>
<text x="118.6" y="150.7">B</text>
<text x="118.6" y="153.3">C</text>
<text x="135.8" y="155.8">X0</text>
<text x="31.2" y="157.7">GND</text>
<text x="49.3" y="158.4">EN</text>
<text x="49.3" y="160.9">RST</text>
<text x="68.8" y="158.4">RX(DPIO3)</text>
<text x="68.9" y="160.9">TX(GPIO1)</text>
<text x="118.6" y="158.4">X</text>
<text x="118.6" y="160.9">INH</text>
<text x="135.8" y="158.4">X1</text>
<text x="135.8" y="160.9">X2</text>
<text x="49.3" y="163.4">GND</text>
<text x="49.3" y="166">VIN</text>
<text x="73.8" y="163.4">GND</text>
<text x="74.1" y="166">3.3V</text>
<text x="92.2" y="167.9">GND</text>
<text x="113.7" y="165.3">GND</text>
<text x="135.8" y="166">X4</text>
<text x="135.8" y="163.4">X3</text>
<text x="31.2" y="168.5">GND</text>
<text x="135.8" y="171.1">X6</text>
<text x="135.8" y="173.6">X7</text>
<text x="135.8" y="168.5">X5</text>
<text x="126.4" y="175" transform="rotate(-90 126.4 175)">VEE</text>
<text x="128.9" y="175" transform="rotate(-90 128.9 175)">VSS</text>
<text x="58.7" y="181.7">R15</text>
<text x="59.2" y="184">1K</text>
<text x="66.4" y="182.7">LED</text>
<text x="67" y="180.4">D1</text>
<text x="69.9" y="191.4">GND</text>
<text x="125.2" y="186.3">GND</text>
</g>
<g font-size="1.8">
<text x="58.4" y="20.3">VBAT</text>
<text x="26.7" y="62.9">OUT+</text>
<text x="26.7" y="69.8">OUT-</text>
<text x="99.3" y="82.5">VBAT</text>
<text x="38.1" y="165.1">VBAT</text>
<text x="150.5" y="172.7">DELAY_VAL</text>
</g>
<g font-size="1.8" fill="#0000c2">
<text x="134" y="61.6">Low power timer</text>
<text x="15.9" y="71.1">Lipo</text>
<text x="15.9" y="73">TP4056</text>
<text x="15.9" y="74.9">Charging</text>
<text x="15.9" y="76.8">Board</text>
<text x="81.9" y="89.5">Default to ON</text>
<text x="38.1" y="94.6">Under 3V3 cuttoff</text>
<text x="81.9" y="91.4">The NPN is pulled high.</text>
<text x="81.9" y="95.2">When battery is less than 3.3v</text>
<text x="81.9" y="97.1">the NPN is pulled low</text>
<text x="81.9" y="99.1">causing the PNP to turn OFF</text>
<text x="139.1" y="97.8">About 45 minutes</text>
<text x="139.1" y="99.7">with 110K</text>
<text x="194.3" y="111.1">Remove the voltage regulator</text>
<text x="194.3" y="113">that is on the NodeMCU</text>
<text x="194.3" y="114.9">and disconnet the USB to UART chip.</text>
<text x="252.1" y="135.9">Connect the power pin</text>
<text x="252.1" y="137.8">of the USB to UART chip,</text>
<text x="252.1" y="139.7">with a bodge wire,</text>
<text x="252.1" y="141.6">to either off or on.</text>
</g>
</svg>
